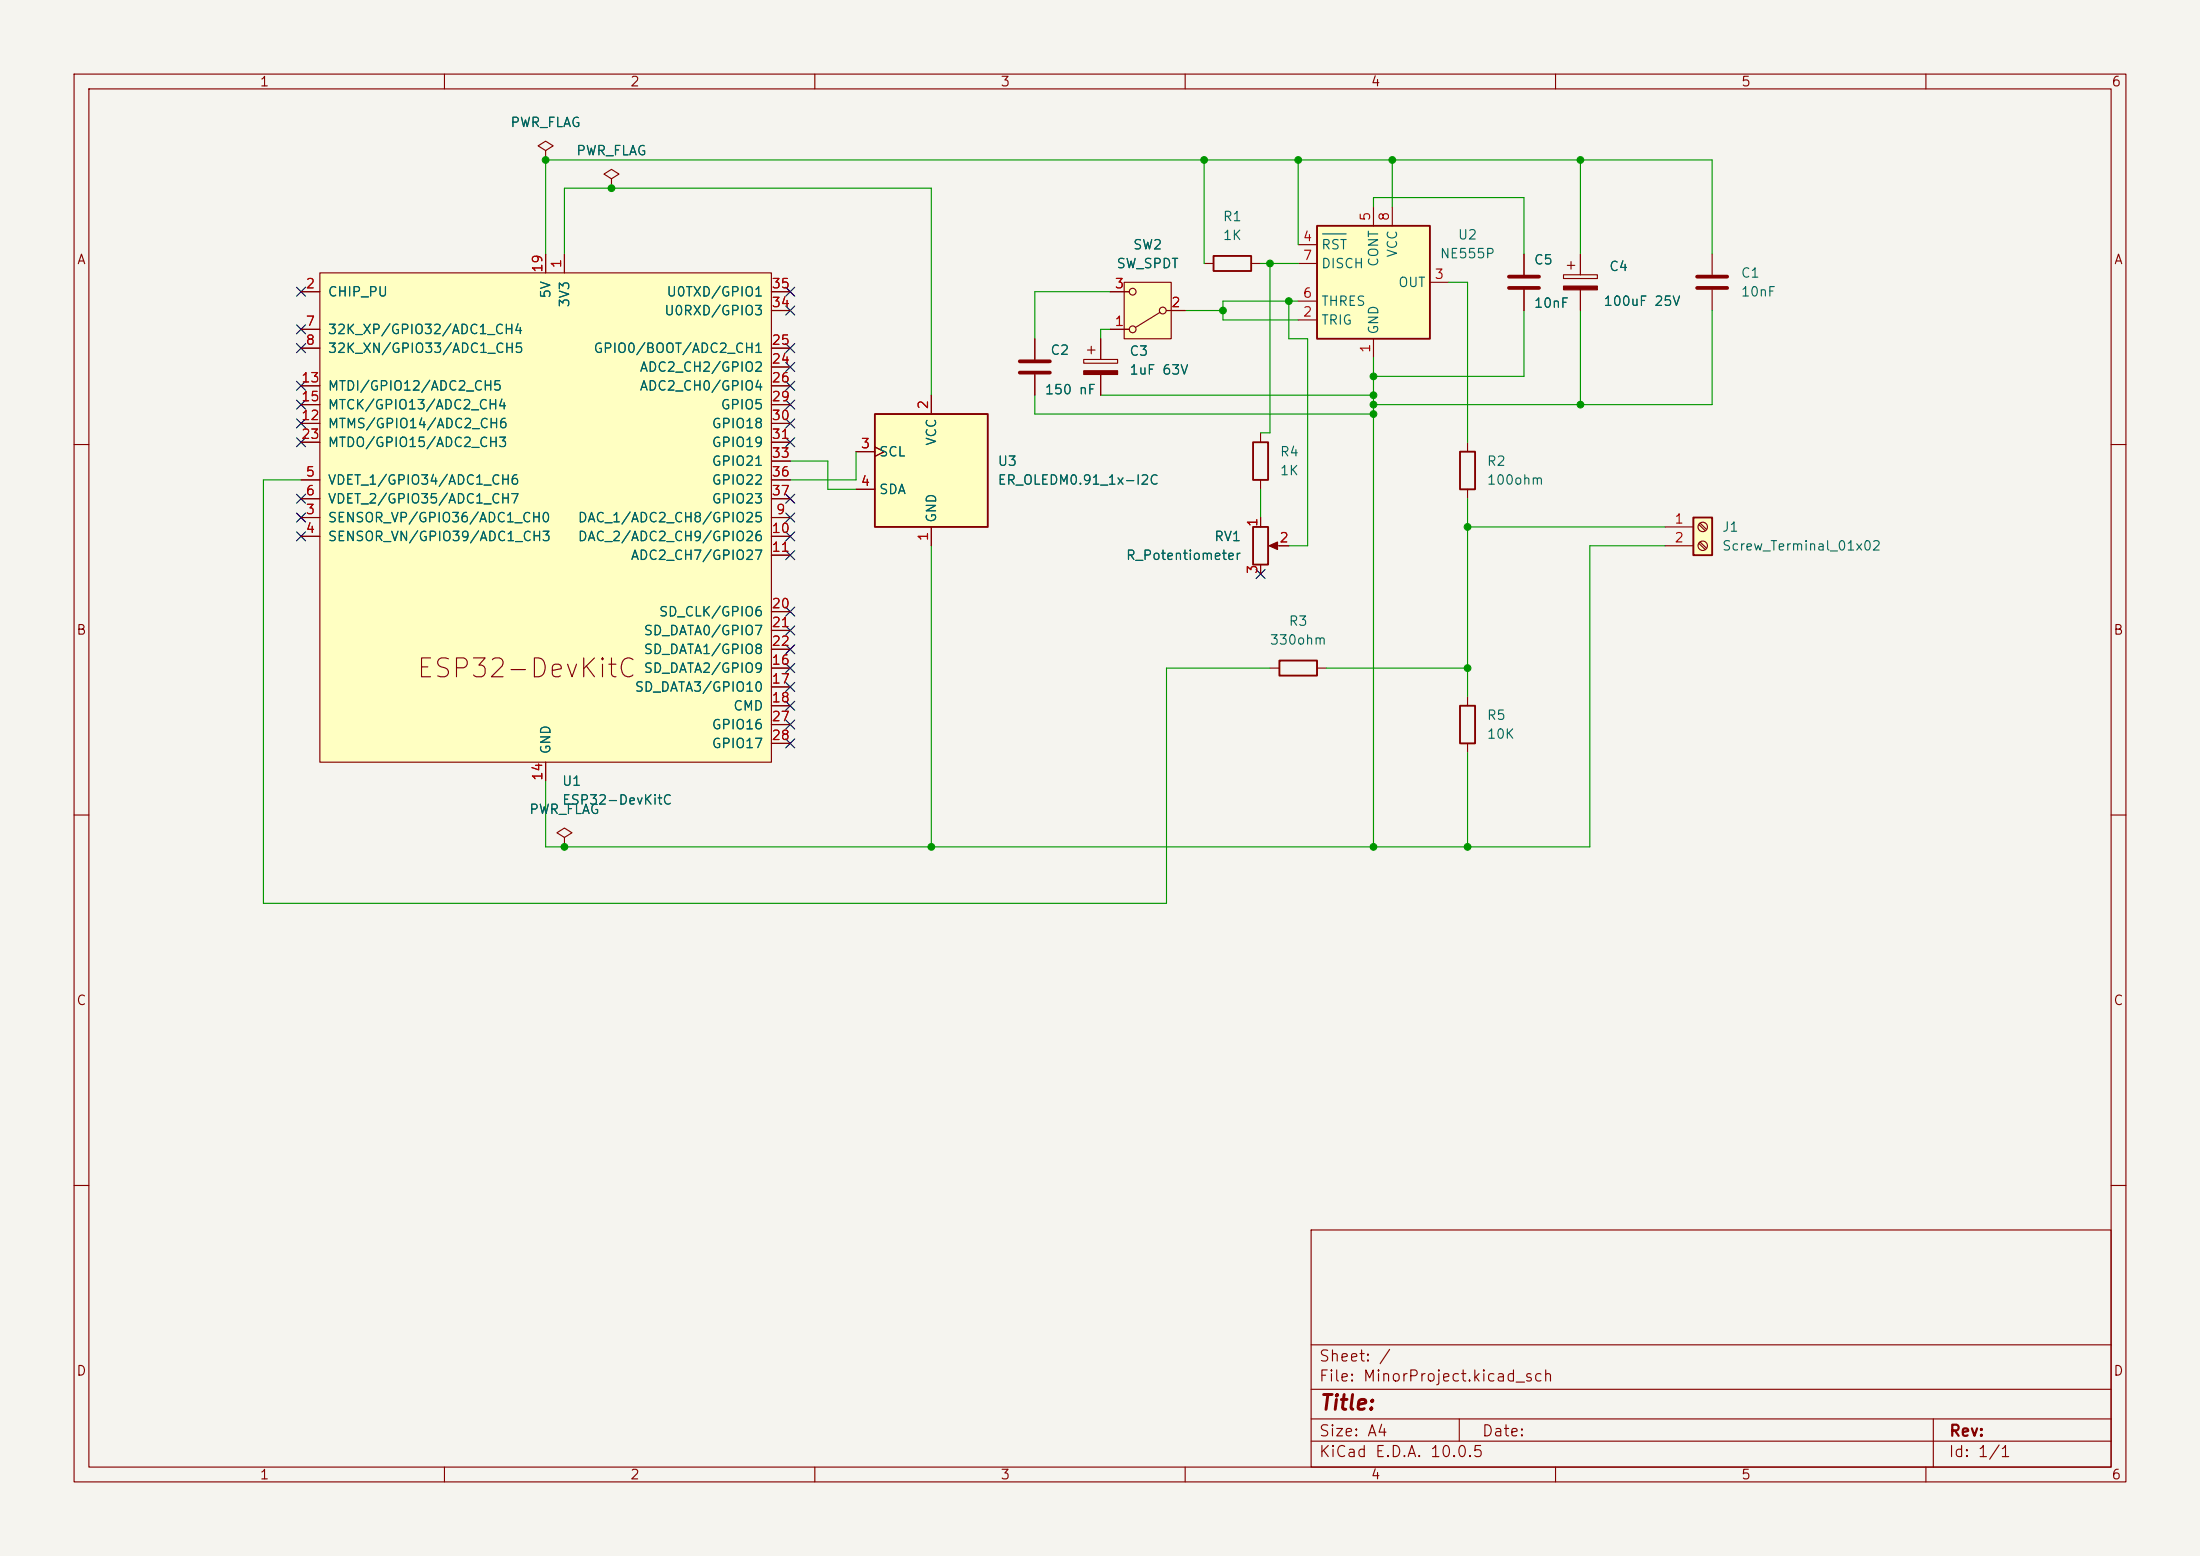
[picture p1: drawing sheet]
<svg xmlns="http://www.w3.org/2000/svg" width="297mm" height="210mm" viewBox="0 0 297 210" stroke-linecap="round" stroke-linejoin="round" font-family="sans-serif">
<path d="M0 0h297v210h-297z" fill="#f5f4ef" stroke="#f5f4ef" stroke-width=".14"/>
<g fill="none" stroke="#840000" stroke-width=".15">
<path d="M10 10h277v190h-277zM12 12h273v186h-273zM60 10v2M110 10v2M160 10v2M210 10v2M260 10v2M139.7 45.7v2.8M139.7 50.5v2.8M146.3 48.5h4.6v.5h-4.6zM146.8 47.2h1M147.3 46.7v1.1"/>
<path d="M148.6 45.7v2.8M148.6 50.5v2.8M10 60h2M285 60h2M10 110h2M285 110h2M10 160h2M177 166h108v32h-108zM285 160h2M60 198v2M110 198v2M160 198v2"/>
<path d="M177 194.5h108M177 191.5h108M177 187.5h108M177 181.5h108M197 191.5v3M210 198v2M260 198v2M261 191.5v6.5"/>
</g>
<path d="M137.7 48.8h4M137.7 50.3h4" fill="none" stroke="#840000" stroke-width=".51"/>
<path d="M146.3 50h4.6v.5h-4.6z" fill="#840000" stroke="#840000" stroke-width=".15"/>
<path d="M151.8 38.1h6.3v7.6h-6.3z" fill="#ffffc2"/>
<g fill="none" stroke="#840000" stroke-width=".15">
<path d="M149.9 39.4h2.5M151.8 38.1h6.3v7.6h-6.3zM162.6 35.6h1.2M168.9 35.6h1.3M149.9 44.5h2.5M156.6 42.2l-3.3 2M157.5 41.9h2.5"/>
<circle cx="152.9" cy="39.4" r=".46"/>
<circle cx="152.9" cy="44.5" r=".46"/>
<circle cx="157" cy="41.9" r=".46"/>
</g>
<path d="M163.8 34.5h5.1v2.1h-5.1z" fill="none" stroke="#840000" stroke-width=".25"/>
<path d="M43.2 36.8h60.9v66.1h-60.9z" fill="#ffffc2"/>
<g fill="none" stroke="#840000" stroke-width=".15">
<path d="M40.6 39.4h2.6M43.2 36.8h60.9v66.1h-60.9zM73.7 34.3v2.5M76.2 34.3v2.5M104.1 39.4h2.6M40.6 44.5h2.6M40.6 47h2.6M40.6 57.2h2.6M40.6 52.1h2.6M40.6 54.6h2.6M40.6 59.7h2.6M104.1 47h2.6"/>
<path d="M104.1 57.2h2.6M104.1 52.1h2.6M104.1 54.6h2.6M104.1 59.7h2.6M104.1 49.5h2.6M104.1 41.9h2.6M198.1 59.7v1.3M40.6 69.9h2.6M40.6 72.4h2.6M40.6 64.8h2.6M40.6 67.3h2.6M104.1 69.9h2.6"/>
<path d="M104.1 72.4h2.6M104.1 64.8h2.6M104.1 67.3h2.6M104.1 74.9h2.6M104.1 62.2h2.6M198.1 66v1.3M104.1 90.2h2.6M104.1 92.7h2.6M104.1 95.3h2.6M104.1 82.6h2.6M104.1 85.1h2.6M104.1 87.6h2.6"/>
<path d="M104.1 97.8h2.6M73.7 102.9v2.5M104.1 100.3h2.6"/>
</g>
<path d="M197.1 61h2v5h-2z" fill="none" stroke="#840000" stroke-width=".25"/>
<path d="M118.1 55.9h15.2v15.2h-15.2z" fill="#ffffc2"/>
<path d="M118.1 55.9h15.2v15.2h-15.2z" fill="none" stroke="#840000" stroke-width=".25"/>
<path d="M125.7 53.3v2.6M115.6 61h2.5M115.6 66h2.5M118.1 60.3l1.3 .7-1.3 .6M125.7 71.1v2.6" fill="none" stroke="#840000" stroke-width=".15"/>
<path d="M228.6 69.9h2.5v5h-2.5z" fill="#ffffc2"/>
<path d="M169.2 71.1h2v5.1h-2zM228.6 69.9h2.5v5h-2.5zM172.7 89.2h5.1v2h-5.1zM197.1 95.3h2v5h-2z" fill="none" stroke="#840000" stroke-width=".25"/>
<g fill="none" stroke="#840000" stroke-width=".15">
<path d="M73.7 20.3l1-.6-1-.6-1.1 .6 1.1 .6v1.3M73.7 21.6h.1M211.1 37.1h4.5v.5h-4.5zM211.6 35.8h1M212.1 35.3v1M213.4 34.3v2.8M213.4 39.1v2.8M231.1 34.3v2.8M231.1 39.1v2.8M170.2 69.9v1.2M170.2 76.2v1.3M171.7 73.7h2.3"/>
<path d="M224.8 71.1h3.8M224.8 73.7h3.8M229.3 70.8l.9 .8M229.3 73.3l.9 .9M229.5 70.6l.9 .9M229.5 73.2l.9 .8M171.4 90.2h1.3M177.8 90.2h1.3M198.1 94v1.3M198.1 100.3v1.3"/>
<circle cx="229.9" cy="73.7" r=".63"/>
<circle cx="229.9" cy="71.1" r=".63"/>
</g>
<path d="M229.1 37.3h4.1M229.1 38.9h4.1" fill="none" stroke="#840000" stroke-width=".51"/>
<g fill="#840000" stroke="#840000" stroke-width=".15">
<path d="M211.1 38.6h4.5v.5h-4.5z"/>
<path d="M171.3 73.7l1.2-.5v1z"/>
</g>
<path d="M177.8 30.5h15.2v15.2h-15.2z" fill="#ffffc2"/>
<path d="M177.8 30.5h15.2v15.2h-15.2zM169.2 59.7h2v5.1h-2z" fill="none" stroke="#840000" stroke-width=".25"/>
<g fill="none" stroke="#840000" stroke-width=".15">
<path d="M40.6 39.4h2.6M73.7 21.6h.1M73.7 34.3v2.5M76.2 34.3v2.5M82.5 24.1l1.1-.6-1.1-.6-1 .6 1 .6v1.3M82.5 25.4h.1M104.1 39.4h2.6M149.9 39.4h2.5M175.3 33h2.5M175.3 35.6h2.5M185.4 27.9v2.6M188 27.9v2.6"/>
<path d="M193 38.1h2.6M205.7 34.3v2.8M205.7 39.1v2.8M213.4 34.3v2.8M213.4 39.1v2.8M40.6 44.5h2.6M40.6 47h2.6M40.6 57.2h2.6M40.6 52.1h2.6M40.6 54.6h2.6M40.6 59.7h2.6M104.1 47h2.6"/>
<path d="M104.1 57.2h2.6M104.1 52.1h2.6M104.1 54.6h2.6M104.1 59.7h2.6M104.1 49.5h2.6M104.1 41.9h2.6M125.7 53.3v2.6M139.7 45.7v2.8M139.7 50.5v2.8M148.6 45.7v2.8M148.6 50.5v2.8M149.9 44.5h2.5"/>
<path d="M157.5 41.9h2.5M170.2 58.4v1.3M175.3 43.2h2.5M175.3 40.6h2.5M185.4 45.7v2.6M40.6 69.9h2.6M40.6 72.4h2.6M40.6 64.8h2.6M40.6 67.3h2.6M104.1 69.9h2.6M104.1 72.4h2.6M104.1 64.8h2.6"/>
<path d="M104.1 67.3h2.6M104.1 74.9h2.6M104.1 62.2h2.6M115.6 61h2.5M115.6 66h2.5M118.1 60.3l1.3 .7-1.3 .6M125.7 71.1v2.6M170.2 64.8v1.2M170.2 69.9v1.2M170.2 76.2v1.3M172.7 73.7h1.3M104.1 90.2h2.6"/>
<path d="M104.1 92.7h2.6M104.1 95.3h2.6M104.1 82.6h2.6M104.1 85.1h2.6M104.1 87.6h2.6M104.1 97.8h2.6M73.7 102.9v2.5M76.2 113l1-.6-1-.6-1 .6 1 .6v1.3M76.2 114.3h.1M104.1 100.3h2.6"/>
</g>
<path d="M178.5 31.6h3.2" fill="none" stroke="#006464" stroke-width=".15"/>
<path d="M203.7 37.3h4.1M203.7 38.9h4.1" fill="none" stroke="#840000" stroke-width=".51"/>
<g fill="none" stroke="#009600" stroke-width=".15">
<path d="M73.7 34.3v-12.7h157.4v12.7M76.2 34.3v-8.9h49.5v27.9M149.9 39.4h-10.2v6.3M162.6 21.6v14M170.2 35.6h5.1M171.4 35.6v22.8h-1.2M175.3 21.6v11.4M185.4 27.9v-1.2h20.3v7.6M188 21.6v6.3M195.6 38.1h2.5v21.6M213.4 21.6v12.7M139.7 53.3v2.6h45.7"/>
<path d="M148.6 53.3h36.8M149.9 44.5h-1.3v1.2M160 41.9h5.1M174 40.6v5.1h2.5v28h-2.5M175.3 40.6h-10.2v2.6h10.2M185.4 48.3v66M205.7 41.9v8.9h-20.3M213.4 41.9v12.7M231.1 41.9v12.7h-45.7M40.6 64.8h-5v57.1h121.9v-31.7h13.9M106.7 62.2h5.1v3.8h3.8M115.6 61v3.8h-8.9"/>
<path d="M125.7 73.7v40.6M170.2 66v3.9M198.1 67.3v26.7M198.1 71.1h26.7M224.8 73.7h-10.2v40.6h-140.9v-8.9M179.1 90.2h19M198.1 101.6v12.7"/>
</g>
<g fill="none" stroke="#000084" stroke-width=".15">
<path d="M40 38.8l1.2 1.2M41.2 38.8l-1.2 1.2M106.1 38.8l1.2 1.2M107.3 38.8l-1.2 1.2M40 43.8l1.2 1.3M40 59.1l1.2 1.2M40 56.5l1.2 1.3M40 46.4l1.2 1.2M40 51.5l1.2 1.2M40 54l1.2 1.2M41.2 43.8l-1.2 1.3M41.2 59.1l-1.2 1.2"/>
<path d="M41.2 56.5l-1.2 1.3M41.2 46.4l-1.2 1.2M41.2 51.5l-1.2 1.2M41.2 54l-1.2 1.2M106.1 56.5l1.2 1.3M106.1 54l1.2 1.2M106.1 46.4l1.2 1.2M106.1 48.9l1.2 1.2M106.1 41.3l1.2 1.2M106.1 51.5l1.2 1.2M106.1 59.1l1.2 1.2M107.3 56.5l-1.2 1.3"/>
<path d="M107.3 54l-1.2 1.2M107.3 46.4l-1.2 1.2M107.3 48.9l-1.2 1.2M107.3 41.3l-1.2 1.2M107.3 51.5l-1.2 1.2M107.3 59.1l-1.2 1.2M40 71.8l1.2 1.2M40 66.7l1.2 1.2M40 69.2l1.2 1.3M41.2 71.8l-1.2 1.2M41.2 66.7l-1.2 1.2M41.2 69.2l-1.2 1.3"/>
<path d="M106.1 71.8l1.2 1.2M106.1 74.3l1.2 1.2M106.1 66.7l1.2 1.2M106.1 69.2l1.2 1.3M107.3 71.8l-1.2 1.2M107.3 74.3l-1.2 1.2M107.3 66.7l-1.2 1.2M107.3 69.2l-1.2 1.3M169.6 76.9l1.2 1.2M170.8 76.9l-1.2 1.2M106.1 89.6l1.2 1.2M106.1 87l1.2 1.2"/>
<path d="M106.1 84.5l1.2 1.2M106.1 81.9l1.2 1.3M106.1 94.6l1.2 1.3M106.1 92.1l1.2 1.2M106.1 97.2l1.2 1.2M106.1 99.7l1.2 1.2M107.3 89.6l-1.2 1.2M107.3 87l-1.2 1.2M107.3 84.5l-1.2 1.2M107.3 81.9l-1.2 1.3M107.3 94.6l-1.2 1.3M107.3 92.1l-1.2 1.2"/>
<path d="M107.3 97.2l-1.2 1.2M107.3 99.7l-1.2 1.2"/>
</g>
<g fill="#009600" stroke="#009600" stroke-width=".14">
<circle cx="198.1" cy="114.3" r=".46"/>
<circle cx="185.4" cy="114.3" r=".46"/>
<circle cx="125.7" cy="114.3" r=".46"/>
<circle cx="198.1" cy="71.1" r=".46"/>
<circle cx="198.1" cy="90.2" r=".46"/>
<circle cx="82.5" cy="25.4" r=".46"/>
<circle cx="73.7" cy="21.6" r=".46"/>
<circle cx="76.2" cy="114.3" r=".46"/>
<circle cx="185.4" cy="53.3" r=".46"/>
<circle cx="185.4" cy="54.6" r=".46"/>
<circle cx="185.4" cy="50.8" r=".46"/>
<circle cx="213.4" cy="21.6" r=".46"/>
<circle cx="188" cy="21.6" r=".46"/>
<circle cx="185.4" cy="55.9" r=".46"/>
<circle cx="213.4" cy="54.6" r=".46"/>
<circle cx="175.3" cy="21.6" r=".46"/>
<circle cx="162.6" cy="21.6" r=".46"/>
<circle cx="165.1" cy="41.9" r=".46"/>
<circle cx="174" cy="40.6" r=".46"/>
<circle cx="171.4" cy="35.6" r=".46"/>
</g>
<text font-size="2.5" fill="#840000" x="56" y="92.1">ESP32-DevKitC</text>
<text font-size="2" fill="#840000" x="178" y="190.8">Title:</text>
<g font-size="1.5" fill="#840000">
<text x="178" y="184.1">Sheet: /</text>
<text x="178" y="186.8">File: MinorProject.kicad_sch</text>
<text x="178" y="197">KiCad E.D.A. 10.0.5</text>
<text x="178" y="194.2">Size: A4</text>
<text x="200" y="194.2">Date:</text>
<text x="263" y="197">Id: 1/1</text>
<text x="263" y="194.2">Rev:</text>
</g>
<g font-size="1.3" fill="#840000">
<text x="35" y="12">1</text>
<text x="85" y="12">2</text>
<text x="135" y="12">3</text>
<text x="185" y="12">4</text>
<text x="235" y="12">5</text>
<text x="285" y="12">6</text>
<text x="10.3" y="36">A</text>
<text x="285.3" y="36">A</text>
<text x="10.2" y="86">B</text>
<text x="285.2" y="86">B</text>
<text x="10.2" y="136">C</text>
<text x="285.2" y="136">C</text>
<text x="10.2" y="186">D</text>
<text x="285.2" y="186">D</text>
<text x="35" y="200">1</text>
<text x="85" y="200">2</text>
<text x="135" y="200">3</text>
<text x="185" y="200">4</text>
<text x="235" y="200">5</text>
<text x="285" y="200">6</text>
</g>
<g font-size="1.3" fill="#006464">
<text x="68.8" y="17.5">PWR_FLAG</text>
<text x="77.7" y="21.3">PWR_FLAG</text>
<text x="152.9" y="34">SW2</text>
<text x="165" y="30.2">R1</text>
<text x="165" y="32.7">1K</text>
<text x="178.3" y="34">RST</text>
<text x="188.9" y="34.8" transform="rotate(-90 188.9 34.8)">VCC</text>
<text x="194.3" y="35.2">NE555P</text>
<text x="196.7" y="32.6">U2</text>
<text x="44.2" y="40.3">CHIP_PU</text>
<text x="74.6" y="40.4" transform="rotate(-90 74.6 40.4)">5V</text>
<text x="77.2" y="41.6" transform="rotate(-90 77.2 41.6)">3V3</text>
<text x="89.9" y="40.3">U0TXD/GPIO1</text>
<text x="150.6" y="36.5">SW_SPDT</text>
<text x="178.3" y="41.6">THRES</text>
<text x="178.3" y="36.5">DISCH</text>
<text x="186.4" y="36.1" transform="rotate(-90 186.4 36.1)">CONT</text>
<text x="188.7" y="39.1">OUT</text>
<text x="207" y="36">C5</text>
<text x="207" y="41.9">10nF</text>
<text x="216.4" y="41.6">100uF 25V</text>
<text x="217.2" y="36.9">C4</text>
<text x="234.9" y="37.8">C1</text>
<text x="234.9" y="40.3">10nF</text>
<text x="44.2" y="45.4">32K_XP/GPIO32/ADC1_CH4</text>
<text x="44.2" y="48">32K_XN/GPIO33/ADC1_CH5</text>
<text x="80" y="48">GPIO0/BOOT/ADC2_CH1</text>
<text x="89.6" y="42.9">U0RXD/GPIO3</text>
<text x="178.3" y="44.1">TRIG</text>
<text x="186.4" y="45.2" transform="rotate(-90 186.4 45.2)">GND</text>
<text x="44.2" y="53">MTDI/GPIO12/ADC2_CH5</text>
<text x="86.3" y="50.5">ADC2_CH2/GPIO2</text>
<text x="86.3" y="53">ADC2_CH0/GPIO4</text>
<text x="141" y="53.5">150 nF</text>
<text x="141.7" y="48.2">C2</text>
<text x="152.4" y="48.3">C3</text>
<text x="152.4" y="50.9">1uF 63V</text>
<text x="44.2" y="58.1">MTMS/GPIO14/ADC2_CH6</text>
<text x="44.2" y="55.6">MTCK/GPIO13/ADC2_CH4</text>
<text x="96" y="58.1">GPIO18</text>
<text x="97.2" y="55.6">GPIO5</text>
<text x="44.2" y="65.7">VDET_1/GPIO34/ADC1_CH6</text>
<text x="44.2" y="60.7">MTDO/GPIO15/ADC2_CH3</text>
<text x="96" y="60.7">GPIO19</text>
<text x="96" y="63.2">GPIO21</text>
<text x="96" y="65.7">GPIO22</text>
<text x="118.6" y="61.9">SCL</text>
<text x="126.7" y="60.2" transform="rotate(-90 126.7 60.2)">VCC</text>
<text x="134.6" y="63.2">U3</text>
<text x="134.6" y="65.7">ER_OLEDM0.91_1x-I2C</text>
<text x="172.7" y="61.9">R4</text>
<text x="172.7" y="64.5">1K</text>
<text x="200.6" y="63.2">R2</text>
<text x="200.6" y="65.7">100ohm</text>
<text x="44.2" y="70.8">SENSOR_VP/GPIO36/ADC1_CH0</text>
<text x="44.2" y="68.3">VDET_2/GPIO35/ADC1_CH7</text>
<text x="77.9" y="70.8">DAC_1/ADC2_CH8/GPIO25</text>
<text x="96" y="68.3">GPIO23</text>
<text x="118.6" y="67">SDA</text>
<text x="126.7" y="70.6" transform="rotate(-90 126.7 70.6)">GND</text>
<text x="44.2" y="73.4">SENSOR_VN/GPIO39/ADC1_CH3</text>
<text x="77.9" y="73.4">DAC_2/ADC2_CH9/GPIO26</text>
<text x="85.1" y="75.9">ADC2_CH7/GPIO27</text>
<text x="151.9" y="75.9">R_Potentiometer</text>
<text x="163.8" y="73.4">RV1</text>
<text x="232.4" y="72.1">J1</text>
<text x="232.4" y="74.6">Screw_Terminal_01x02</text>
<text x="88.9" y="83.5">SD_CLK/GPIO6</text>
<text x="86.8" y="86.1">SD_DATA0/GPIO7</text>
<text x="86.8" y="88.6">SD_DATA1/GPIO8</text>
<text x="171.3" y="87.3">330ohm</text>
<text x="173.9" y="84.8">R3</text>
<text x="85.6" y="93.7">SD_DATA3/GPIO10</text>
<text x="86.8" y="91.1">SD_DATA2/GPIO9</text>
<text x="74.6" y="101.9" transform="rotate(-90 74.6 101.9)">GND</text>
<text x="96" y="98.8">GPIO16</text>
<text x="96" y="101.3">GPIO17</text>
<text x="98.9" y="96.2">CMD</text>
<text x="200.6" y="97.5">R5</text>
<text x="200.6" y="100">10K</text>
<text x="75.8" y="106.4">U1</text>
<text x="71.4" y="110.2">PWR_FLAG</text>
<text x="75.8" y="108.9">ESP32-DevKitC</text>
</g>
<g font-size="1.3" fill="#a90000">
<text x="185.3" y="29.9" transform="rotate(-90 185.3 29.9)">5</text>
<text x="187.8" y="29.9" transform="rotate(-90 187.8 29.9)">8</text>
<text x="175.8" y="32.9">4</text>
<text x="175.8" y="35.4">7</text>
<text x="41.2" y="39.2">2</text>
<text x="73.5" y="36.9" transform="rotate(-90 73.5 36.9)">19</text>
<text x="76.1" y="36.3" transform="rotate(-90 76.1 36.3)">1</text>
<text x="104.1" y="41.8">34</text>
<text x="104.1" y="39.2">35</text>
<text x="150.4" y="39.2">3</text>
<text x="158" y="41.8">2</text>
<text x="175.8" y="40.5">6</text>
<text x="193.6" y="38">3</text>
<text x="41.2" y="44.3">7</text>
<text x="41.2" y="46.9">8</text>
<text x="104.1" y="46.9">25</text>
<text x="150.4" y="44.3">1</text>
<text x="175.8" y="43">2</text>
<text x="185.3" y="47.7" transform="rotate(-90 185.3 47.7)">1</text>
<text x="40.6" y="51.9">13</text>
<text x="104.1" y="49.4">24</text>
<text x="104.1" y="51.9">26</text>
<text x="40.6" y="57">12</text>
<text x="40.6" y="54.5">15</text>
<text x="40.6" y="59.6">23</text>
<text x="104.1" y="54.5">29</text>
<text x="104.1" y="57">30</text>
<text x="104.1" y="59.6">31</text>
<text x="125.6" y="55.3" transform="rotate(-90 125.6 55.3)">2</text>
<text x="41.2" y="64.6">5</text>
<text x="104.1" y="62.1">33</text>
<text x="104.1" y="64.6">36</text>
<text x="116.1" y="60.8">3</text>
<text x="116.1" y="65.9">4</text>
<text x="41.2" y="69.7">3</text>
<text x="41.2" y="67.2">6</text>
<text x="104.1" y="67.2">37</text>
<text x="104.7" y="69.7">9</text>
<text x="170" y="71.2" transform="rotate(-90 170 71.2)">1</text>
<text x="226" y="71">1</text>
<text x="41.2" y="72.3">4</text>
<text x="104.1" y="72.3">10</text>
<text x="104.1" y="74.8">11</text>
<text x="125.6" y="73.1" transform="rotate(-90 125.6 73.1)">1</text>
<text x="170" y="77.6" transform="rotate(-90 170 77.6)">3</text>
<text x="172.6" y="73.5">2</text>
<text x="226" y="73.5">2</text>
<text x="104.1" y="82.4">20</text>
<text x="104.1" y="85">21</text>
<text x="104.1" y="87.5">22</text>
<text x="104.1" y="90">16</text>
<text x="104.1" y="92.6">17</text>
<text x="104.1" y="95.1">18</text>
<text x="104.1" y="97.7">27</text>
<text x="104.1" y="100.2">28</text>
<text x="73.5" y="105.5" transform="rotate(-90 73.5 105.5)">14</text>
</g>
</svg>
